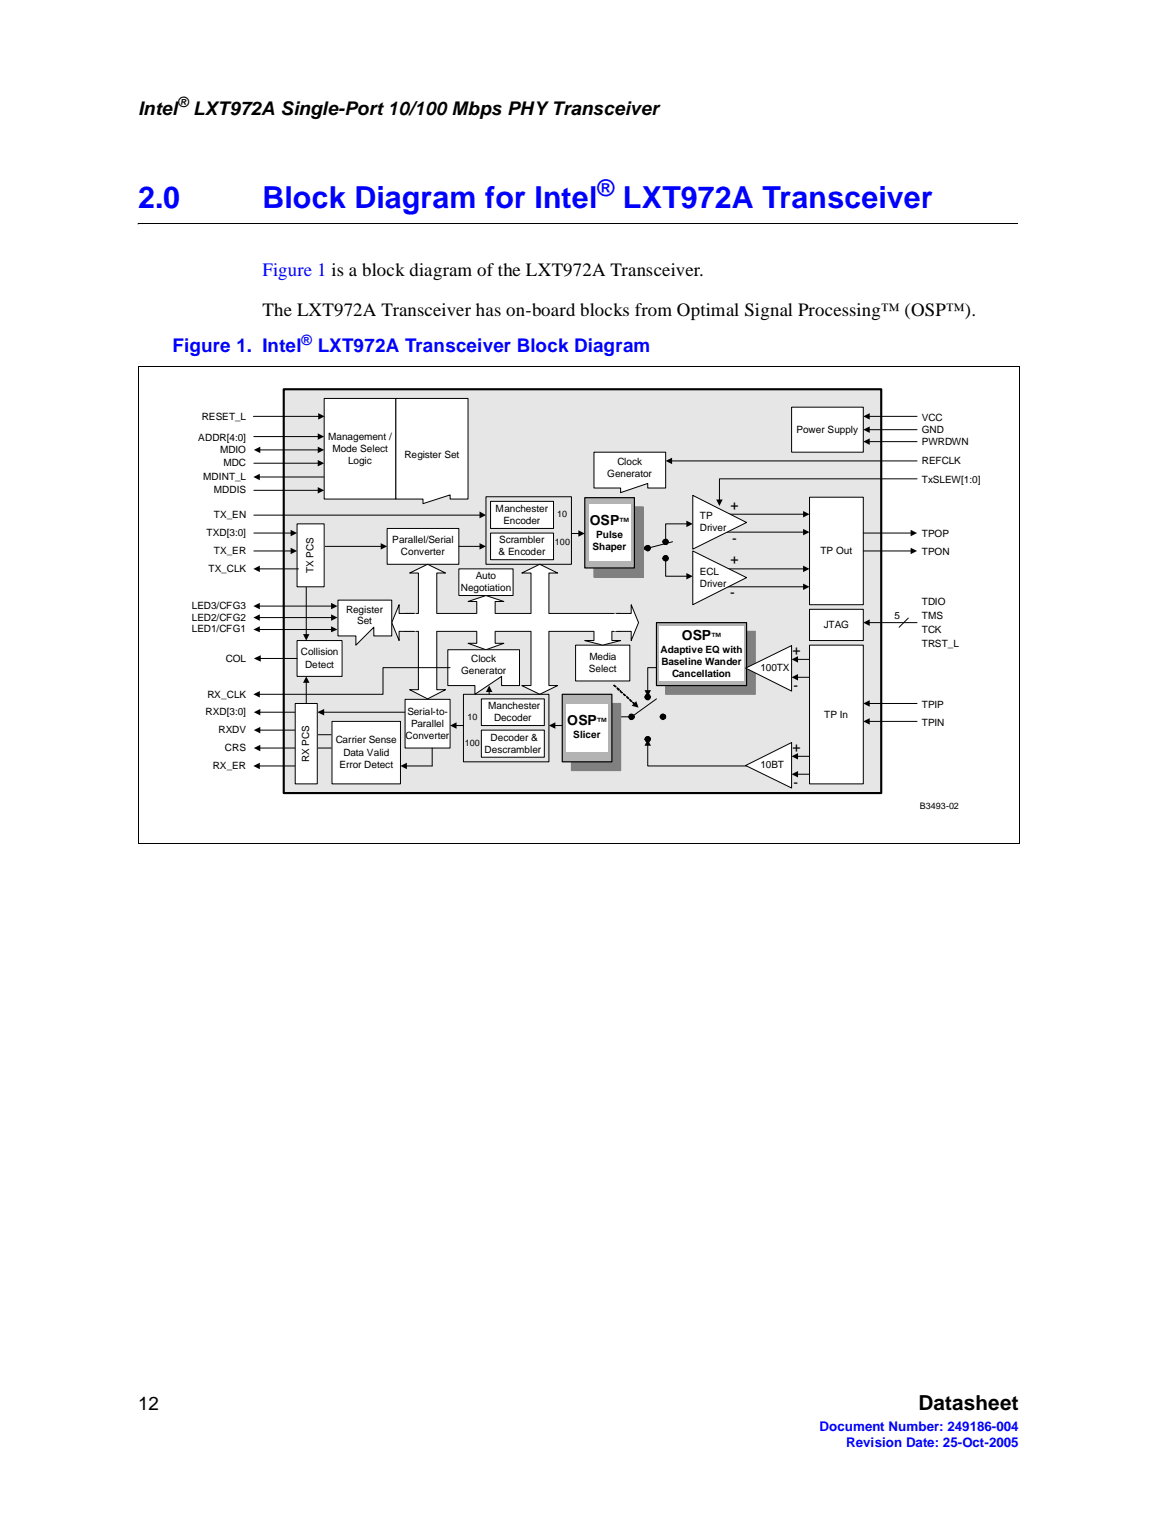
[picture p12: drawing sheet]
<svg xmlns="http://www.w3.org/2000/svg" width="216mm" height="279mm" viewBox="0 0 216 279" stroke-linecap="round" stroke-linejoin="round" font-family="sans-serif">
<path d="M25.4 41.2v.1z" fill="#000"/>
<path d="M25.4 41.3h162.1M25.3 67.5h162.5M25.4 67.6v87.8M187.7 67.6v87.8M25.3 155.5h162.5" fill="none" stroke="#000" stroke-width=".18"/>
<path d="M29.7 71.1h153.5v81.3h-153.5z" fill="#fff"/>
<path d="M52.3 71.7h110v74.5h-110z" fill="#e6e6e6"/>
<path d="M52.3 71.7h110v74.5h-110z" fill="none" stroke="#000" stroke-width=".39"/>
<path d="M145.8 75h13.2v8.3h-13.2z" fill="#fff"/>
<path d="M145.8 75h13.2v8.3h-13.2z" fill="none" stroke="#000" stroke-width=".18"/>
<path d="M59.7 73.4h13.2v18.6h-13.2z" fill="#fff"/>
<path d="M59.7 73.4h13.2v18.6h-13.2zM123.6 84.9h45.3" fill="none" stroke="#000" stroke-width=".18"/>
<path d="M122.6 84.9l1.2-.5v1.1z" fill="#000"/>
<path d="M74.6 113.1h39.7v3.3h-39.7z" fill="#fff"/>
<path d="M74.6 116.4h39.7zM74.6 113.1h39.7z" fill-rule="evenodd" fill="#fff"/>
<path d="M74.6 113.1h39.7v3.3h-39.7z" fill="none" stroke="#000" stroke-width=".18"/>
<path d="M88.7 134.6h11.6v5h-11.6z" fill="#fff"/>
<g fill="none" stroke="#000" stroke-width=".18">
<path d="M105.3 98.3h1.4M122.2 99.5a.53 .53 0 0 1 .8 .1 .53 .53 0 0 1-.2 .8h-.3a.74 .74 0 0 1-.3-.9zM123.9 99.9l-4.6 1.1M126.5 96.5h-3.9v3.4M122.6 102.9v3.3h3.9M59.5 131.3h15.1M88.7 134.6h11.6v5h-11.6zM120.9 128.8l-4.5 3.3"/>
<circle cx="119.3" cy="101" r=".49"/>
<circle cx="122.6" cy="102.9" r=".5"/>
<circle cx="116.4" cy="132.1" r=".5"/>
<circle cx="119.3" cy="136.2" r=".5"/>
<circle cx="119.3" cy="128.5" r=".5"/>
</g>
<g fill="#000">
<path d="M106.5 97.7l1.2 .6-1.2 .6zM126.4 96l1.2 .5-1.2 .6zM126.4 105.6l1.2 .6-1.2 .6zM58.4 131.3l1.3-.6v1.2z"/>
<path d="M122.2 99.5a.56 .56 0 0 1 .9 .2 .6 .6 0 0 1-.6 .7 .74 .74 0 0 1-.3-.9z" fill-rule="evenodd"/>
<circle cx="119.3" cy="101" r=".49"/>
<circle cx="122.6" cy="102.9" r=".5"/>
<circle cx="116.3" cy="132.1" r=".49"/>
<circle cx="119.3" cy="136.2" r=".48"/>
<circle cx="119.3" cy="128.5" r=".5"/>
</g>
<path d="M74.6 128.9h8.3v9h-8.3z" fill="#fff"/>
<path d="M74.6 128.9h8.3v9h-8.3zM83.9 133.7h1.5" fill="none" stroke="#000" stroke-width=".18"/>
<path d="M82.9 133.7l1.2-.6v1.2z" fill="#000"/>
<path d="M90.4 98.2h11.6v5h-11.6z" fill="#fff"/>
<path d="M90.4 98.2h11.6v5h-11.6z" fill="none" stroke="#000" stroke-width=".18"/>
<path d="M71.3 97.4h13.2v6.6h-13.2z" fill="#fff"/>
<path d="M71.3 97.4h13.2v6.6h-13.2zM84.5 100.7h4" fill="none" stroke="#000" stroke-width=".18"/>
<path d="M88.3 100.1l1.2 .6-1.2 .6z" fill="#000"/>
<path d="M61.2 133h12.6v11.5h-12.6z" fill="#fff"/>
<path d="M61.2 133h12.6v11.5h-12.6zM79.6 137.9v3.3h-4.7" fill="none" stroke="#000" stroke-width=".18"/>
<path d="M73.8 141.2l1.2-.6v1.2z" fill="#000"/>
<path d="M75.5 105.6l3.3-1.6 3.3 1.6h-1.6v7.9h-3.4v-7.9z" fill-rule="evenodd" fill="#fff"/>
<path d="M77.1 113.1v-7.5h-1.6l3.3-1.6 3.3 1.6h-1.6v7.5" fill="none" stroke="#000" stroke-width=".18"/>
<path d="M96.1 105.6l3.3-1.6 3.3 1.6h-1.6v7.9h-3.3v-7.9z" fill-rule="evenodd" fill="#fff"/>
<path d="M97.8 113.1v-7.5h-1.7l3.3-1.6 3.3 1.6h-1.6v7.5" fill="none" stroke="#000" stroke-width=".18"/>
<path d="M87.8 116h3.4v2.6h1.6l-3.3 1.1-3.3-1.1h1.6z" fill-rule="evenodd" fill="#fff"/>
<path d="M87.8 116.4v2.2h-1.6l3.3 1.1 3.3-1.1h-1.6v-2.2" fill="none" stroke="#000" stroke-width=".18"/>
<path d="M97.8 116h3.3v10.4h1.6l-3.3 1.6-3.3-1.6h1.7z" fill-rule="evenodd" fill="#fff"/>
<path d="M97.8 116.4v10h-1.7l3.3 1.6 3.3-1.6h-1.6v-10" fill="none" stroke="#000" stroke-width=".18"/>
<path d="M73.5 111.4v1.7h3.2v3.3h-3.2v1.7l-1.3-3.3z" fill-rule="evenodd" fill="#fff"/>
<path d="M76.3 113.1h-2.8v-1.7l-1.3 3.4 1.3 3.3v-1.7h2.8" fill="none" stroke="#000" stroke-width=".18"/>
<path d="M84.5 104.8h10v5h-10z" fill="#fff"/>
<path d="M84.5 104.8h10v5h-10z" fill="none" stroke="#000" stroke-width=".18"/>
<path d="M86.2 110.9l3.3-1.1 3.3 1.1h-1.6v2.6h-3.4v-2.6z" fill-rule="evenodd" fill="#fff"/>
<path d="M87.8 113.1v-2.2h-1.6l3.3-1.1 3.3 1.1h-1.6v2.2M102.1 133.7h1.5M113.7 132.1h2.7" fill="none" stroke="#000" stroke-width=".18"/>
<path d="M101.1 133.7l1.2-.6v1.2zM112.7 132.1l1.2-.6v1.2z" fill="#000"/>
<path d="M88.7 128.8h11.6v4.9h-11.6z" fill="#fff"/>
<path d="M116.9 101h1.4M88.7 128.8h11.6v4.9h-11.6z" fill="none" stroke="#000" stroke-width=".18"/>
<path d="M118.1 100.4l1.2 .6-1.2 .6z" fill="#000"/>
<path d="M90.4 92.4h11.6v5h-11.6z" fill="#fff"/>
<path d="M89.5 91.6h15.8v12.4h-15.8zM90.4 92.4h11.6v5h-11.6zM85.4 128h15.7v12.4h-15.7zM90.1 127.4v.6" fill="none" stroke="#000" stroke-width=".18"/>
<path d="M90.1 126.4l.6 1.1h-1.2z" fill="#000"/>
<path d="M106 118.9h10v6.6h-10z" fill="#fff"/>
<path d="M106 118.9h10v6.6h-10z" fill="none" stroke="#000" stroke-width=".18"/>
<path d="M77.1 116h3.4v11.1h1.6l-3.3 1.7-3.3-1.7h1.6z" fill-rule="evenodd" fill="#fff"/>
<path d="M129.2 94.8h18.8M129.2 98.1h18.8M77.1 116.4v10.7h-1.6l3.3 1.7 3.3-1.7h-1.6v-10.7" fill="none" stroke="#000" stroke-width=".18"/>
<path d="M147.9 94.2l1.2 .6-1.2 .6zM147.9 97.5l1.2 .6-1.2 .6z" fill="#000"/>
<path d="M127.6 91.3l9.9 5-9.9 4.9z" fill="#fff"/>
<path d="M127.6 91.3l9.9 5-9.9 4.9z" fill="none" stroke="#000" stroke-width=".18"/>
<path d="M149.1 91.6h9.9v19.8h-9.9z" fill="#fff"/>
<path d="M149.1 91.6h9.9v19.8h-9.9z" fill="none" stroke="#000" stroke-width=".18"/>
<path d="M109.4 116h3.3v2.1h1.6l-3.3 .8-3.3-.8h1.7z" fill-rule="evenodd" fill="#fff"/>
<path d="M59.7 100.7h10.6M109.4 116.4v1.7h-1.7l3.3 .8 3.3-.8h-1.6v-1.7M129.2 104.8h18.8M129.2 108.1h18.8M58.4 135.4h2.6M58.4 137.9h2.6" fill="none" stroke="#000" stroke-width=".18"/>
<path d="M70.1 100.1l1.2 .6-1.2 .6zM147.9 104.3l1.2 .5-1.2 .6zM147.9 107.6l1.2 .5-1.2 .6z" fill="#000"/>
<path d="M127.6 101.5l9.9 5-9.9 4.9z" fill="#fff"/>
<path d="M127.6 101.5l9.9 5-9.9 4.9z" fill="none" stroke="#000" stroke-width=".18"/>
<path d="M62.3 110.6h9.9v6.6h-3.3v-1.6l-3.3 3.3v-1.7h-3.3z" fill-rule="evenodd" fill="#fff"/>
<path d="M62.3 110.6h9.9v6.6h-3.3v-1.6l-3.3 3.3v-1.7h-3.3z" fill="none" stroke="#000" stroke-width=".18"/>
<path d="M72.9 73.4h13.3v18.6h-3.3v-.8l-5 1.6v-.8h-5z" fill-rule="evenodd" fill="#fff"/>
<path d="M72.9 73.4h13.3v18.6h-3.3v-.8l-5 1.6v-.8h-5z" fill="none" stroke="#000" stroke-width=".18"/>
<path d="M109.4 83.3h13.2v6.6h-3.3v-.8l-5 1.7v-.9h-4.9z" fill-rule="evenodd" fill="#fff"/>
<path d="M109.4 83.3h13.2v6.6h-3.3v-.8l-5 1.7v-.9h-4.9zM146.8 139.4h5.6M146.8 142.7h5.6" fill="none" stroke="#000" stroke-width=".18"/>
<path d="M145.8 139.4l1.2-.6v1.2zM145.8 142.7l1.2-.6v1.2z" fill="#000"/>
<path d="M137.4 141.1l8.4-4.3v8.4z" fill="#fff"/>
<g fill="none" stroke="#000" stroke-width=".18">
<path d="M119.3 137.3v3.9h18.2M122.6 123h-3.3v4.4M137.4 141.1l8.4-4.3v8.4z"/>
<circle cx="122.1" cy="132.1" r=".48"/>
</g>
<g fill="#000">
<path d="M117.2 129.2l.4 1.2-1.2-.3zM119.3 136.3l.6 1.1h-1.2zM118.7 127.2h1.2l-.6 1.2z"/>
<circle cx="122.1" cy="132.1" r=".48"/>
</g>
<path d="M113.1 126.3l.4 .3zM113.7 126.8l.4 .2v.2h-.2zM114.2 127.3l.5 .4h-.2zM114.8 127.9l.5 .3h-.2zM115.4 128.4l.5 .3-.1 .1zM116 128.9l.4 .3v.1l-.4-.2zM116.5 129.5l.5 .2v.1z" fill="#000" stroke="#000" stroke-width=".18"/>
<path d="M54.7 118.1h8.3v6.6h-8.3z" fill="#fff"/>
<path d="M54.7 118.1h8.3v6.6h-8.3zM56.4 108.1v8.9M56.4 125.7v4" fill="none" stroke="#000" stroke-width=".18"/>
<path d="M55.8 116.9h1.2l-.6 1.2zM56.4 124.7l.6 1.1h-1.2z" fill="#000"/>
<path d="M82.5 119.7h13.2v6.7h-3.3v-1.7l-4.9 3.3v-1.6h-5z" fill-rule="evenodd" fill="#fff"/>
<path d="M82.5 119.7h13.2v6.7h-3.3v-1.7l-4.9 3.3v-1.6h-5z" fill="none" stroke="#000" stroke-width=".18"/>
<path d="M113.1 113.1h3.2v-1.7l1.3 3.4-1.3 3.3v-1.7h-3.2z" fill-rule="evenodd" fill="#fff"/>
<path d="M113.6 113.1h2.7v-1.7l1.3 3.4-1.3 3.3v-1.7h-2.7" fill="none" stroke="#000" stroke-width=".18"/>
<path d="M54.7 96.5h5v11.6h-5z" fill="#fff"/>
<path d="M54.7 96.5h5v11.6h-5z" fill="none" stroke="#000" stroke-width=".18"/>
<path d="M122.6 116.4h16.5v11.6h-16.5z" fill="#808080"/>
<path d="M122.6 116.4h16.5v11.6h-16.5z" fill="none" stroke="#808080" stroke-width=".22"/>
<path d="M120.9 114.8h16.6v11.5h-16.6z" fill="#b3b3b3"/>
<path d="M120.9 114.8h16.6v11.6h-16.6z" fill="none" stroke="#000" stroke-width=".22"/>
<path d="M121.5 115.3h15.5v10.1h-15.5z" fill="#fff"/>
<path d="M105.3 129.7h9v12.3h-9z" fill="#808080"/>
<path d="M105.3 129.7h9v12.3h-9z" fill="none" stroke="#808080" stroke-width=".22"/>
<path d="M103.6 128h9.1v12.4h-9.1z" fill="#b3b3b3"/>
<path d="M103.6 128h9.1v12.4h-9.1z" fill="none" stroke="#000" stroke-width=".22"/>
<path d="M104.3 129.7h7.7v8.8h-7.7z" fill="#fff"/>
<path d="M109.4 93.4h9.1v13h-9.1z" fill="#808080"/>
<path d="M109.4 93.4h9.1v13h-9.1z" fill="none" stroke="#808080" stroke-width=".22"/>
<path d="M107.7 91.7h9.2v13h-9.2z" fill="#b3b3b3"/>
<path d="M107.7 91.7h9.2v13h-9.2z" fill="none" stroke="#000" stroke-width=".22"/>
<path d="M108.5 92.9h7.6v10.5h-7.6z" fill="#fff"/>
<g fill="none" stroke="#000" stroke-width=".18">
<path d="M46.8 98.2h6.9M46.8 94.9h41.7M159 98.2h8.9M46.8 101.5h6.9M47.7 104.8h7.3M159 101.5h8.9M47.8 137.9h8.6M47.8 131.3h6.6M47.8 134.6h6.6M47.9 121.4h6.8M82.9 123h-12.3v5h-22.9M146.8 121.5h5.6"/>
<path d="M146.8 124.8h5.6M47.7 141.2h8.7"/>
</g>
<g fill="#000">
<path d="M53.5 97.6l1.2 .6-1.2 .6zM88.3 94.3l1.2 .6-1.2 .6zM167.8 97.6l1.1 .6-1.1 .6zM46.7 104.8l1.2-.5v1.1zM53.5 101l1.2 .5-1.2 .6zM167.8 101l1.1 .5-1.1 .6zM46.7 128l1.2-.6v1.2zM46.8 137.9l1.1-.6v1.2zM46.8 131.3l1.1-.6v1.2zM46.8 134.6l1.1-.6v1.2zM46.8 121.4l1.2-.6v1.1zM145.8 121.5l1.2-.6v1.2z"/>
<path d="M145.8 124.8l1.2-.6v1.2zM46.7 141.2l1.2-.6v1.2z"/>
</g>
<path d="M137.4 123.1l8.4-4.1v8.4z" fill="#fff"/>
<path d="M137.4 123.1l8.4-4.1v8.4z" fill="none" stroke="#000" stroke-width=".18"/>
<path d="M149.1 118.9h9.9v25.6h-9.9z" fill="#fff"/>
<path d="M46.7 76.7h12M46.8 80.5h11.9M46.8 85.4h11.9M46.8 90.4h11.9M47.7 87.9h11.9M47.8 82.9h10.9M168.9 88.3h-36.4v3.9M149.1 118.9h9.9v25.6h-9.9z" fill="none" stroke="#000" stroke-width=".18"/>
<path d="M58.5 79.9l1.2 .6-1.2 .6zM58.6 76.1l1.2 .6-1.2 .6zM46.7 87.9l1.2-.6v1.2zM46.8 82.9l1.1-.6v1.2zM58.5 82.3l1.2 .6-1.2 .6zM58.5 84.8l1.2 .6-1.2 .6zM58.5 89.8l1.2 .6-1.2 .6zM131.9 92.1h1.2l-.6 1.1z" fill="#000"/>
<path d="M54.4 129.7h4v14.8h-4z" fill="#fff"/>
<path d="M160 76.7h8.9M160 79.2h8.9M160 81.4h8.9M54.4 129.7h4v14.8h-4zM160 129.7h8.9M160 133h8.9" fill="none" stroke="#000" stroke-width=".18"/>
<path d="M159 76.7l1.2-.6v1.2zM159 79.2l1.2-.6v1.2zM159 81.4l1.2-.6v1.2zM159 129.7l1.2-.6v1.1zM159 133l1.2-.6v1.1z" fill="#000"/>
<path d="M149.1 112.3h9.9v5.8h-9.9z" fill="#fff"/>
<path d="M47.7 116h13.5M47.7 111.7h13.5M47.7 113.8h13.5M149.1 112.3h9.9v5.8h-9.9zM160 114.8h8.9M167.3 113.9l-1.7 1.7" fill="none" stroke="#000" stroke-width=".18"/>
<path d="M46.7 116l1.2-.6v1.1zM46.7 111.7l1.2-.6v1.2zM46.7 113.8l1.2-.6v1.2zM61 115.4l1.2 .6-1.2 .5zM61 111.1l1.2 .6-1.2 .6zM61 113.2l1.2 .6-1.2 .6zM159 114.8l1.2-.6v1.1z" fill="#000"/>
<g font-size="5.6" fill="#00f">
<text x="25.4" y="38.4">2.0</text>
<text x="48.4" y="38.4">Block Diagram for Intel</text>
<text x="114.8" y="38.4">LXT972A Transceiver</text>
</g>
<text font-size="4.2" fill="#00f" x="110.1" y="36.1">®</text>
<text font-size="3.8" x="169.2" y="259.9">Datasheet</text>
<g font-size="3.5">
<text x="25.4" y="21.1">Intel</text>
<text x="35.6" y="21.1">LXT972A Single-Port 10/100 Mbps PHY Transceiver</text>
<text x="48.4" y="58.2">The LXT972A Transceiver has on-board blocks from Optimal Signal Processing™ (OSP™).</text>
<text x="25.4" y="259.9">12</text>
</g>
<g font-size="3.5" fill="#00f">
<text x="48.4" y="50.8">Figure 1 is a block diagram of the LXT972A Transceiver.</text>
<text x="31.8" y="64.9">Figure 1. Intel</text>
<text x="58.5" y="64.9">LXT972A Transceiver Block Diagram</text>
</g>
<g font-size="2.6">
<text x="32.7" y="19.7">®</text>
<text x="134.6" y="94">+</text>
<text x="108.7" y="96.8">OSP</text>
<text x="134.9" y="100.1">-</text>
<text x="134.6" y="103.9">+</text>
<text x="134.5" y="110">-</text>
<text x="125.6" y="118">OSP</text>
<text x="146" y="120.8">+</text>
<text x="146.2" y="127.1">-</text>
<text x="104.5" y="133.6">OSP</text>
<text x="146" y="138.6">+</text>
<text x="146.2" y="145">-</text>
</g>
<text font-size="2.6" fill="#00f" x="55.6" y="63.5">®</text>
<g font-size="2.5" fill="#00f">
<text x="151" y="263.8">Document Number: 249186-004</text>
<text x="155.9" y="266.6">Revision Date: 25-Oct-2005</text>
</g>
<g font-size="1.8">
<text x="37.2" y="77.3">RESET_L</text>
<text x="169.8" y="77.6">VCC</text>
<text x="36.5" y="81.2">ADDR[4:0]</text>
<text x="40.6" y="83.4">MDIO</text>
<text x="60.5" y="81.1">Management /</text>
<text x="61.2" y="83.3">Mode Select</text>
<text x="146.8" y="79.8">Power Supply</text>
<text x="169.8" y="82">PWRDWN</text>
<text x="169.8" y="79.8">GND</text>
<text x="37.5" y="88.4">MDINT_L</text>
<text x="41.2" y="86">MDC</text>
<text x="64.1" y="85.5">Logic</text>
<text x="74.5" y="84.4">Register Set</text>
<text x="111.9" y="87.8">Generator</text>
<text x="113.7" y="85.6">Clock</text>
<text x="169.8" y="88.9">TxSLEW[1:0]</text>
<text x="169.8" y="85.5">REFCLK</text>
<text x="39.4" y="95.4">TX_EN</text>
<text x="39.4" y="90.9">MDDIS</text>
<text x="91.3" y="94.3">Manchester</text>
<text x="128.9" y="95.7">TP</text>
<text x="38" y="98.7">TXD[3:0]</text>
<text x="72.2" y="100.1">Parallel/Serial</text>
<text x="92" y="100.1">Scrambler</text>
<text x="92.7" y="96.5">Encoder</text>
<text x="109.2" y="101.4">Shaper</text>
<text x="109.8" y="99.2">Pulse</text>
<text x="114.1" y="96.8">™</text>
<text x="128.9" y="97.9">Driver</text>
<text x="169.8" y="99">TPOP</text>
<text x="38.4" y="105.4">TX_CLK</text>
<text x="39.4" y="102.1">TX_ER</text>
<text x="57.8" y="105.7" transform="rotate(-90 57.8 105.7)">TX PCS</text>
<text x="73.9" y="102.3">Converter</text>
<text x="87.7" y="106.7">Auto</text>
<text x="91.8" y="102.3">&amp; Encoder</text>
<text x="128.9" y="105.9">ECL</text>
<text x="151.2" y="102.1">TP Out</text>
<text x="169.8" y="102.3">TPON</text>
<text x="35.3" y="112.3">LED3/CFG3</text>
<text x="63.8" y="112.9">Register</text>
<text x="84.9" y="108.9">Negotiation</text>
<text x="128.9" y="108.1">Driver</text>
<text x="169.8" y="111.5">TDIO</text>
<text x="35.3" y="116.5">LED1/CFG1</text>
<text x="35.3" y="114.4">LED2/CFG2</text>
<text x="65.8" y="115.1">Set</text>
<text x="131" y="118">™</text>
<text x="151.8" y="115.7">JTAG</text>
<text x="164.8" y="114.2">5</text>
<text x="169.8" y="114.2">TMS</text>
<text x="169.8" y="116.7">TCK</text>
<text x="169.8" y="119.2">TRST_L</text>
<text x="41.6" y="121.9">COL</text>
<text x="55.4" y="120.8">Collision</text>
<text x="56.2" y="123">Detect</text>
<text x="84.9" y="124.2">Generator</text>
<text x="86.8" y="122">Clock</text>
<text x="108.5" y="123.8">Select</text>
<text x="108.6" y="121.6">Media</text>
<text x="121.7" y="120.4">Adaptive EQ with</text>
<text x="121.9" y="122.6">Baseline Wander</text>
<text x="123.8" y="124.8">Cancellation</text>
<text x="140.1" y="123.7">100TX</text>
<text x="37.9" y="131.9">RXD[3:0]</text>
<text x="38.2" y="128.6">RX_CLK</text>
<text x="75" y="131.7">Serial-to-</text>
<text x="89.9" y="130.8">Manchester</text>
<text x="169.8" y="130.4">TPIP</text>
<text x="40.2" y="135.2">RXDV</text>
<text x="61.8" y="137">Carrier Sense</text>
<text x="74.7" y="136.2">Converter</text>
<text x="75.7" y="134">Parallel</text>
<text x="90.4" y="136.5">Decoder &amp;</text>
<text x="91" y="133">Decoder</text>
<text x="105.6" y="136">Slicer</text>
<text x="109.9" y="133.6">™</text>
<text x="151.8" y="132.3">TP In</text>
<text x="169.8" y="133.7">TPIN</text>
<text x="39.2" y="141.8">RX_ER</text>
<text x="41.4" y="138.5">CRS</text>
<text x="56.9" y="140.5" transform="rotate(-90 56.9 140.5)">RX PCS</text>
<text x="62.5" y="141.5">Error Detect</text>
<text x="63.3" y="139.3">Data Valid</text>
<text x="89.3" y="138.7">Descrambler</text>
<text x="140.1" y="141.6">10BT</text>
</g>
<g font-size="1.7">
<text x="102.6" y="95.4">10</text>
<text x="102.2" y="100.4">100</text>
<text x="85.6" y="137.5">100</text>
<text x="86.1" y="132.6">10</text>
<text x="169.4" y="149">B3493-02</text>
</g>
</svg>
